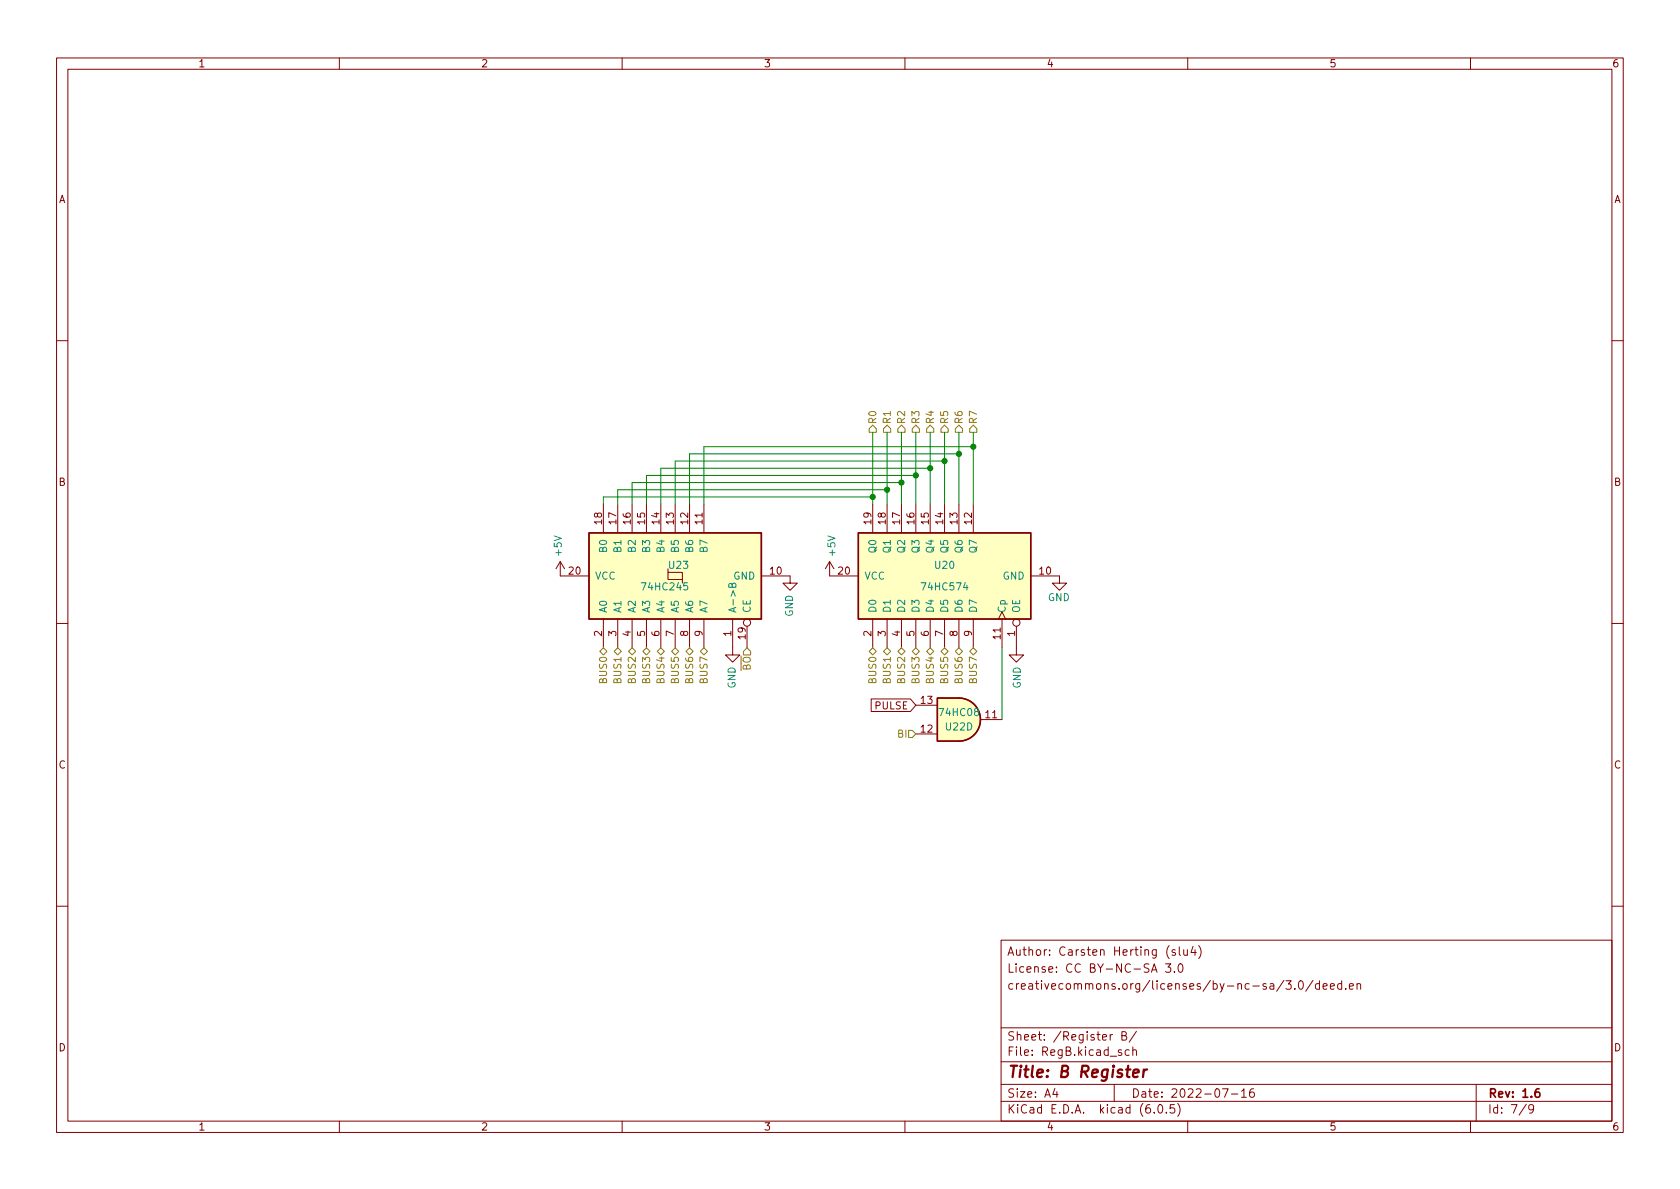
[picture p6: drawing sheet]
<svg xmlns="http://www.w3.org/2000/svg" width="297mm" height="210mm" viewBox="0 0 297 210" stroke-linecap="round" stroke-linejoin="round" font-family="sans-serif">
<g fill="none" stroke="#840000" stroke-width=".18">
<path d="M10 10.2h277v190.1h-277zM12 12.2h273v186.1h-273zM60 10.2v2M110 10.2v2M160 10.2v2M210 10.2v2M260 10.2v2M10 60.2h2M285 60.2h2M99.1 99.3v2.5h5M99.1 99.3l.7 1.3M99.1 99.3l-.8 1.3"/>
<path d="M106.7 89.1v5.1M109.2 89.1v5.1M111.8 89.1v5.1M114.3 89.1v5.1M116.8 89.1v5.1M119.4 89.1v5.1M121.9 89.1v5.1M124.5 89.1v5.1M146.7 99.3v2.5h5.1M146.7 99.3l-.8 1.3M146.7 99.3l.7 1.3M154.3 89.1v5.1"/>
<path d="M156.8 89.1v5.1M159.4 89.1v5.1M161.9 89.1v5.1M164.5 89.1v5.1M167 89.1v5.1M169.5 89.1v5.1M172.1 89.1v5.1M10 110.2h2M106.7 109.5v5M109.2 109.5v5M111.8 109.5v5M114.3 109.5v5"/>
<path d="M116.8 109.5v5M118.1 101.2v1.3h2.5M118.1 100.6v.6h2.5v1.9M119.4 109.5v5M121.9 109.5v5M124.5 109.5v5M129.5 109.5v6.3h-1.2l1.2 1.3 1.3-1.3h-1.3M132.1 110.7v3.8M134.6 101.8h5.1v1.3h-1.3l1.3 1.3 1.3-1.3h-1.3M154.3 109.5v5M156.8 109.5v5M159.4 109.5v5"/>
<path d="M161.9 109.5v5M164.5 109.5v5M167 109.5v5M169.5 109.5v5M172.1 109.5v5M176.5 109.5l.7-1.3 .6 1.3M177.2 109.5v5M179.7 110.7v5.1h1.3l-1.3 1.3-1.3-1.3h1.3M182.2 101.8h5.1v1.3h1.3l-1.3 1.3-1.2-1.3h1.2M285 110.2h2M154 123.6h7l.9 1.1-.9 1.1h-7zM161.9 129.8h3.8"/>
<path d="M161.9 124.7h3.8M173.4 127.2h3.8M10 160.2h2M177 166.3h108v32h-108zM203.6 171.9l.5-1.5 .5 1.5M203.7 171.5h.7M206.1 170.4h.9l-.5 .6 .4 .1v.7l-.2 .1h-.4l-.2-.1M206.7 167.2a1.72 1.72 0 0 0 0 2.3M207.6 171.8v.1M207.8 168l-.4-.1-.2 .2 .1 .3 .5 .1v.4h-.6M208.5 170.5l.1-.1a.81 .81 0 0 1 .6 .7 .81 .81 0 0 1-.3 .8h-.1a.81 .81 0 0 1-.6-.6 .81 .81 0 0 1 .3-.8zM208.5 167.4v1.3l.2 .2"/>
<path d="M209.3 167.9l.1 1h.3l.2-.1M209.9 167.9v1M210.9 167.4l-.3 1h.9M211.3 167.9v1M211.9 167.2a1.72 1.72 0 0 1 0 2.3M227 173.4l-1.3 1.9M227.4 173.4h.9l-.5 .6 .4 .1v.7l-.2 .1h-.4l-.2-.1M228.9 174.8v.1M229.7 173.6l.2-.2a.81 .81 0 0 1 .6 .7 .81 .81 0 0 1-.3 .8h-.1a.81 .81 0 0 1-.4-1.3zM232.1 173.4l-1.2 1.9M233.3 174l-.4-.1-.3 .3v.4l.1 .3h.6M233.3 173.4v1.5"/>
<path d="M233.9 174.4l.7-.1v-.3l-.5-.1-.2 .2 .1 .8h.6M235.2 174.4l.7-.1v-.3l-.5-.1-.2 .2 .1 .8h.6M237.2 174l-.4-.1-.3 .3v.4l.1 .3h.6M237.2 173.4v1.5M237.9 174.8v.1M238.6 174.4l.7-.1-.1-.3-.4-.1-.2 .2v.8h.6M239.9 174.1l.2-.2 .4 .1 .1 .9M239.9 173.9v1M285 160.2h2M60 198.3v2M110 198.3v2M160 198.3v2"/>
<path d="M177 194.8h108M177 191.8h108M177 187.8h108M177 181.8h108M186.5 192.5l-.4 1h1M186.9 193v1M196.7 182.9l-.3 .1-.1 .2M197 191.8v3M198.3 185.7l-.4-.1-.2 .2 .1 .3 .5 .1v.4h-.6M198.4 183.1h.6l.1-.2-.1-.4-.6-.1v1.5h.5l.3-.3a.39 .39 0 0 0-.3-.5M199.6 185.7l-.4-.1-.3 .3v.4l.2 .3h.5M200.3 185.8l.2-.2 .4 .1v.9"/>
<path d="M200.3 185.1v1.5M200.9 182.4l-1.3 1.9M204.1 196.7v.1M204.9 195.4l.2-.1a.81 .81 0 0 1 .6 .7 .81 .81 0 0 1-.3 .8h-.2a.81 .81 0 0 1-.6-.6 .81 .81 0 0 1 .3-.8zM206.2 196.7v.1M207.6 195.3h-.7v.7l.2-.1 .5 .1 .1 .2-.1 .5-.2 .1-.5-.1M208.2 195.1a1.72 1.72 0 0 1 0 2.3M210 198.3v2M216.1 192.5h1l-.6 1.5M217.7 193.5h1.2M219.5 193l.4-.5v1.5M219.5 194h.9"/>
<path d="M221.6 192.5a.59 .59 0 0 0-.7 .7v.5l.2 .3h.4l.2-.1 .1-.5-.2-.2-.4-.1-.3 .3M260 198.3v2M261 191.8v6.5M269.9 195.3l-1.3 1.9M271.2 196l-.3 .3h-.3l-.3-.3 .1-.6 .5-.1 .2 .2a.99 .99 0 0 1-.4 1.3h-.3"/>
<circle cx="132.1" cy="110.1" r=".63"/>
<circle cx="179.7" cy="110.1" r=".63"/>
</g>
<path d="M272.1 192.5a.59 .59 0 0 0-.7 .7v.5l.2 .3h.4l.2-.1 .1-.5-.2-.2-.4-.1-.3 .3" fill="none" stroke="#840000" stroke-width=".3"/>
<path d="M200.4 189.8l.9-.2v-.4l-.6-.1-.3 .3v1l.2 .1 .5-.1M202.3 189.1l-.2 1.4M202.8 189.1l-.4 .1-.2 .3" fill="none" stroke="#840000" stroke-width=".4"/>
<g fill="#ffffc2" stroke="#ffffc2" stroke-width=".18">
<path d="M151.8 94.2h30.4v15.3h-30.4z"/>
<path d="M169.6 123.4a3.8 3.8 0 0 1 3.8 3.8 3.8 3.8 0 0 1-3.8 3.9z"/>
<path d="M165.7 123.4h3.8v7.7h-3.8z"/>
<path d="M104.1 94.2h30.5v15.3h-30.5z"/>
</g>
<path d="M104.1 94.2h30.5v15.3h-30.5zM151.8 94.2h30.4v15.3h-30.4zM165.7 123.4h3.9a3.8 3.8 0 0 1 3.8 3.8 3.8 3.8 0 0 1-3.8 3.9h-3.9z" fill="none" stroke="#840000" stroke-width=".25"/>
<path d="M129.4 103.4l.3-.3 .3 .1 .1 .2v.4h-1.3l.2-.6h.2l.2 .1v.5" fill="none" stroke="#008484" stroke-width=".18"/>
<g fill="none" stroke="#848400" stroke-width=".18">
<path d="M154.3 75.2l.6 .6v.6h-1.2v-.6zM156.8 75.2l.7 .6v.6h-1.3v-.6zM159.4 75.2l.6 .6v.6h-1.3v-.6zM161.9 75.2l.7 .6v.6h-1.3v-.6zM164.5 75.2l.6 .6v.6h-1.3v-.6zM166.4 75.8l.6-.6 .6 .6v.6h-1.2zM169.5 75.2l.7 .6v.6h-1.3v-.6zM172.1 75.2l.6 .6v.6h-1.3v-.6zM106 115.2l.7-.7 .6 .7-.6 .6zM109.2 114.5l.7 .7-.7 .6-.6-.6zM111.1 115.2l.7-.7 .6 .7-.6 .6zM113.7 115.2l.6-.7 .6 .7-.6 .6z"/>
<path d="M116.2 115.2l.6-.7 .7 .7-.7 .6zM118.7 115.2l.7-.7 .6 .7-.6 .6zM121.9 114.5l.7 .7-.7 .6-.6-.6zM123.8 115.2l.7-.7 .6 .7-.6 .6zM131.4 115.2l.7-.7 .6 .7v.6h-1.3zM153.7 115.2l.6-.7 .6 .7-.6 .6zM156.8 114.5l.7 .7-.7 .6-.6-.6zM158.7 115.2l.7-.7 .6 .7-.6 .6zM161.3 115.2l.6-.7 .7 .7-.7 .6zM163.8 115.2l.7-.7 .6 .7-.6 .6zM166.4 115.2l.6-.7 .6 .7-.6 .6zM169.5 114.5l.7 .7-.7 .6-.6-.6z"/>
<path d="M171.4 115.2l.7-.7 .6 .7-.6 .6zM160.7 129.2h.6l.6 .6-.6 .6h-.6z"/>
</g>
<g fill="none" stroke="#008400" stroke-width=".18">
<path d="M154.3 76.4v12.7M156.8 76.4v12.7M159.4 76.4v12.7M161.9 76.4v12.7M164.5 76.4v12.7M167 76.4v12.7M169.5 76.4v12.7M172.1 76.4v12.7M172.1 79h-47.6v10.1M154.3 87.9h-47.6v1.2M156.8 86.6h-47.6v2.5M159.4 85.3h-47.6v3.8"/>
<path d="M161.9 84.1h-47.6v5M164.5 82.8h-47.7v6.3M167 81.5h-47.6v7.6M169.5 80.3h-47.6v8.8M177.2 114.5v12.7"/>
</g>
<g fill="#008400" stroke="#008400" stroke-width=".18">
<circle cx="164.5" cy="82.8" r=".46"/>
<circle cx="167" cy="81.5" r=".46"/>
<circle cx="172.1" cy="79" r=".46"/>
<circle cx="169.5" cy="80.3" r=".46"/>
<circle cx="159.4" cy="85.3" r=".46"/>
<circle cx="161.9" cy="84.1" r=".46"/>
<circle cx="156.8" cy="86.6" r=".46"/>
<circle cx="154.3" cy="87.9" r=".46"/>
</g>
<text font-size="2.8" fill="#840000" x="178" y="190.6">Title: B Register</text>
<g font-size="2.1" fill="#840000">
<text x="178" y="172">License: CC BY-NC-SA 3.0</text>
<text x="178" y="169">Author: Carsten Herting (slu4)</text>
<text x="178" y="175">creativecommons.org/licenses/by-nc-sa/3.0/deed.en</text>
<text x="178" y="184">Sheet: /Register B/</text>
<text x="178" y="186.7">File: RegB.kicad_sch</text>
<text x="178" y="196.9">KiCad E.D.A. kicad (6.0.5)</text>
<text x="178" y="194.1">Size: A4</text>
<text x="200" y="194.1">Date: 2022-07-16</text>
<text x="263" y="194.1">Rev: 1.6</text>
<text x="263" y="196.9">Id: 7/9</text>
</g>
<g font-size="1.8" fill="#840000">
<text x="35" y="11.9">1</text>
<text x="85" y="11.9">2</text>
<text x="135" y="11.9">3</text>
<text x="185" y="11.9">4</text>
<text x="235" y="11.9">5</text>
<text x="285" y="11.9">6</text>
<text x="10.3" y="35.9">A</text>
<text x="285.3" y="35.9">A</text>
<text x="10.3" y="85.9">B</text>
<text x="285.3" y="85.9">B</text>
<text x="106.4" y="92.7" transform="rotate(-90 106.4 92.7)">18</text>
<text x="109" y="92.7" transform="rotate(-90 109 92.7)">17</text>
<text x="111.5" y="92.7" transform="rotate(-90 111.5 92.7)">16</text>
<text x="114" y="92.7" transform="rotate(-90 114 92.7)">15</text>
<text x="116.6" y="92.7" transform="rotate(-90 116.6 92.7)">14</text>
<text x="119.1" y="92.7" transform="rotate(-90 119.1 92.7)">13</text>
<text x="121.7" y="92.7" transform="rotate(-90 121.7 92.7)">12</text>
<text x="124.2" y="92.7" transform="rotate(-90 124.2 92.7)">11</text>
<text x="154.1" y="92.7" transform="rotate(-90 154.1 92.7)">19</text>
<text x="156.6" y="92.7" transform="rotate(-90 156.6 92.7)">18</text>
<text x="159.1" y="92.7" transform="rotate(-90 159.1 92.7)">17</text>
<text x="161.7" y="92.7" transform="rotate(-90 161.7 92.7)">16</text>
<text x="164.2" y="92.7" transform="rotate(-90 164.2 92.7)">15</text>
<text x="166.8" y="92.7" transform="rotate(-90 166.8 92.7)">14</text>
<text x="169.3" y="92.7" transform="rotate(-90 169.3 92.7)">13</text>
<text x="171.8" y="92.7" transform="rotate(-90 171.8 92.7)">12</text>
<text x="100.6" y="101.6">20</text>
<text x="136.2" y="101.6">10</text>
<text x="148.2" y="101.6">20</text>
<text x="183.8" y="101.6">10</text>
<text x="106.4" y="112.5" transform="rotate(-90 106.4 112.5)">2</text>
<text x="109" y="112.5" transform="rotate(-90 109 112.5)">3</text>
<text x="111.5" y="112.5" transform="rotate(-90 111.5 112.5)">4</text>
<text x="114" y="112.5" transform="rotate(-90 114 112.5)">5</text>
<text x="116.6" y="112.5" transform="rotate(-90 116.6 112.5)">6</text>
<text x="119.1" y="112.5" transform="rotate(-90 119.1 112.5)">7</text>
<text x="121.7" y="112.5" transform="rotate(-90 121.7 112.5)">8</text>
<text x="124.2" y="112.5" transform="rotate(-90 124.2 112.5)">9</text>
<text x="129.3" y="112.5" transform="rotate(-90 129.3 112.5)">1</text>
<text x="131.8" y="113" transform="rotate(-90 131.8 113)">19</text>
<text x="154.1" y="112.5" transform="rotate(-90 154.1 112.5)">2</text>
<text x="156.6" y="112.5" transform="rotate(-90 156.6 112.5)">3</text>
<text x="159.1" y="112.5" transform="rotate(-90 159.1 112.5)">4</text>
<text x="161.7" y="112.5" transform="rotate(-90 161.7 112.5)">5</text>
<text x="164.2" y="112.5" transform="rotate(-90 164.2 112.5)">6</text>
<text x="166.8" y="112.5" transform="rotate(-90 166.8 112.5)">7</text>
<text x="169.3" y="112.5" transform="rotate(-90 169.3 112.5)">8</text>
<text x="171.8" y="112.5" transform="rotate(-90 171.8 112.5)">9</text>
<text x="176.9" y="113" transform="rotate(-90 176.9 113)">11</text>
<text x="179.5" y="112.5" transform="rotate(-90 179.5 112.5)">1</text>
<text x="154.8" y="125.4">PULSE</text>
<text x="162.8" y="124.5">13</text>
<text x="162.8" y="129.5">12</text>
<text x="174.3" y="127">11</text>
<text x="10.3" y="135.9">C</text>
<text x="285.3" y="135.9">C</text>
<text x="10.3" y="185.9">D</text>
<text x="285.3" y="185.9">D</text>
<text x="35" y="199.9">1</text>
<text x="85" y="199.9">2</text>
<text x="135" y="199.9">3</text>
<text x="185" y="199.9">4</text>
<text x="235" y="199.9">5</text>
<text x="285" y="199.9">6</text>
</g>
<g font-size="1.8" fill="#848400">
<text x="154.9" y="75.1" transform="rotate(-90 154.9 75.1)">R0</text>
<text x="157.5" y="75.1" transform="rotate(-90 157.5 75.1)">R1</text>
<text x="160" y="75.1" transform="rotate(-90 160 75.1)">R2</text>
<text x="162.6" y="75.1" transform="rotate(-90 162.6 75.1)">R3</text>
<text x="165.1" y="75.1" transform="rotate(-90 165.1 75.1)">R4</text>
<text x="167.6" y="75.1" transform="rotate(-90 167.6 75.1)">R5</text>
<text x="170.2" y="75.1" transform="rotate(-90 170.2 75.1)">R6</text>
<text x="172.7" y="75.1" transform="rotate(-90 172.7 75.1)">R7</text>
<text x="132.7" y="119.9" transform="rotate(-90 132.7 119.9)">~{BO}</text>
<text x="107.3" y="120.6" transform="rotate(-90 107.3 120.6)">BUS0</text>
<text x="109.9" y="120.6" transform="rotate(-90 109.9 120.6)">BUS1</text>
<text x="112.4" y="120.6" transform="rotate(-90 112.4 120.6)">BUS2</text>
<text x="114.9" y="120.6" transform="rotate(-90 114.9 120.6)">BUS3</text>
<text x="117.5" y="120.6" transform="rotate(-90 117.5 120.6)">BUS4</text>
<text x="120" y="120.6" transform="rotate(-90 120 120.6)">BUS5</text>
<text x="122.6" y="120.6" transform="rotate(-90 122.6 120.6)">BUS6</text>
<text x="125.1" y="120.6" transform="rotate(-90 125.1 120.6)">BUS7</text>
<text x="154.9" y="120.6" transform="rotate(-90 154.9 120.6)">BUS0</text>
<text x="157.5" y="120.6" transform="rotate(-90 157.5 120.6)">BUS1</text>
<text x="160" y="120.6" transform="rotate(-90 160 120.6)">BUS2</text>
<text x="162.6" y="120.6" transform="rotate(-90 162.6 120.6)">BUS3</text>
<text x="165.1" y="120.6" transform="rotate(-90 165.1 120.6)">BUS4</text>
<text x="167.6" y="120.6" transform="rotate(-90 167.6 120.6)">BUS5</text>
<text x="170.2" y="120.6" transform="rotate(-90 170.2 120.6)">BUS6</text>
<text x="172.7" y="120.6" transform="rotate(-90 172.7 120.6)">BUS7</text>
<text x="158.8" y="130.4">BI</text>
</g>
<g font-size="1.8" fill="#008484">
<text x="99.3" y="98.2" transform="rotate(-90 99.3 98.2)">+5V</text>
<text x="107.3" y="97.5" transform="rotate(-90 107.3 97.5)">B0</text>
<text x="109.9" y="97.5" transform="rotate(-90 109.9 97.5)">B1</text>
<text x="112.4" y="97.5" transform="rotate(-90 112.4 97.5)">B2</text>
<text x="114.9" y="97.5" transform="rotate(-90 114.9 97.5)">B3</text>
<text x="117.5" y="97.5" transform="rotate(-90 117.5 97.5)">B4</text>
<text x="118.3" y="100.6">U23</text>
<text x="120" y="97.5" transform="rotate(-90 120 97.5)">B5</text>
<text x="122.6" y="97.5" transform="rotate(-90 122.6 97.5)">B6</text>
<text x="125.1" y="97.5" transform="rotate(-90 125.1 97.5)">B7</text>
<text x="147.7" y="98.2" transform="rotate(-90 147.7 98.2)">+5V</text>
<text x="154.9" y="97.6" transform="rotate(-90 154.9 97.6)">Q0</text>
<text x="157.5" y="97.6" transform="rotate(-90 157.5 97.6)">Q1</text>
<text x="160" y="97.6" transform="rotate(-90 160 97.6)">Q2</text>
<text x="162.6" y="97.6" transform="rotate(-90 162.6 97.6)">Q3</text>
<text x="165.1" y="97.6" transform="rotate(-90 165.1 97.6)">Q4</text>
<text x="165.4" y="100.6">U20</text>
<text x="167.6" y="97.6" transform="rotate(-90 167.6 97.6)">Q5</text>
<text x="170.2" y="97.6" transform="rotate(-90 170.2 97.6)">Q6</text>
<text x="172.7" y="97.6" transform="rotate(-90 172.7 97.6)">Q7</text>
<text x="105.2" y="102.5">VCC</text>
<text x="113.8" y="104.4">74HC245</text>
<text x="129.7" y="102.5">GND</text>
<text x="152.8" y="102.5">VCC</text>
<text x="163.3" y="104.4">74HC574</text>
<text x="177.3" y="102.5">GND</text>
<text x="185.3" y="106.3">GND</text>
<text x="107.3" y="108.5" transform="rotate(-90 107.3 108.5)">A0</text>
<text x="109.9" y="108.5" transform="rotate(-90 109.9 108.5)">A1</text>
<text x="112.4" y="108.5" transform="rotate(-90 112.4 108.5)">A2</text>
<text x="114.9" y="108.5" transform="rotate(-90 114.9 108.5)">A3</text>
<text x="117.5" y="108.5" transform="rotate(-90 117.5 108.5)">A4</text>
<text x="120" y="108.5" transform="rotate(-90 120 108.5)">A5</text>
<text x="122.6" y="108.5" transform="rotate(-90 122.6 108.5)">A6</text>
<text x="125.1" y="108.5" transform="rotate(-90 125.1 108.5)">A7</text>
<text x="130.2" y="108.5" transform="rotate(-90 130.2 108.5)">A-&gt;B</text>
<text x="132.7" y="108.5" transform="rotate(-90 132.7 108.5)">CE</text>
<text x="140.2" y="109.1" transform="rotate(-90 140.2 109.1)">GND</text>
<text x="154.9" y="108.5" transform="rotate(-90 154.9 108.5)">D0</text>
<text x="157.5" y="108.5" transform="rotate(-90 157.5 108.5)">D1</text>
<text x="160" y="108.5" transform="rotate(-90 160 108.5)">D2</text>
<text x="162.6" y="108.5" transform="rotate(-90 162.6 108.5)">D3</text>
<text x="165.1" y="108.5" transform="rotate(-90 165.1 108.5)">D4</text>
<text x="167.6" y="108.5" transform="rotate(-90 167.6 108.5)">D5</text>
<text x="170.2" y="108.5" transform="rotate(-90 170.2 108.5)">D6</text>
<text x="172.7" y="108.5" transform="rotate(-90 172.7 108.5)">D7</text>
<text x="177.8" y="108.5" transform="rotate(-90 177.8 108.5)">Cp</text>
<text x="180.3" y="108.5" transform="rotate(-90 180.3 108.5)">OE</text>
<text x="130" y="121.8" transform="rotate(-90 130 121.8)">GND</text>
<text x="180.5" y="121.8" transform="rotate(-90 180.5 121.8)">GND</text>
<text x="166.3" y="126.6">74HC08</text>
<text x="167.3" y="129.2">U22D</text>
</g>
</svg>
